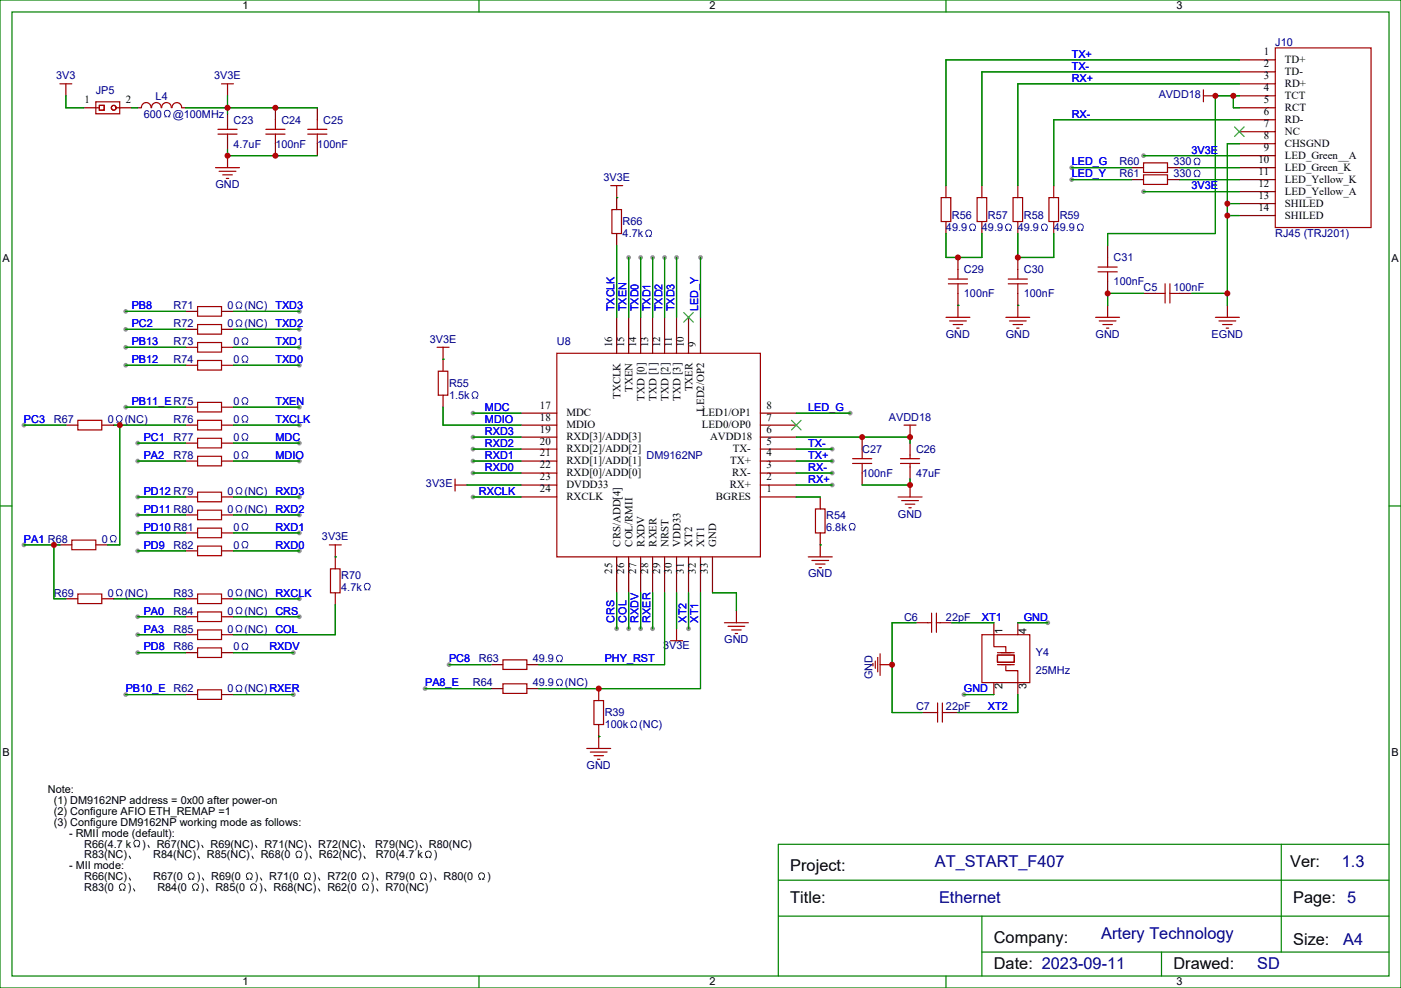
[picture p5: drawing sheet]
<svg xmlns="http://www.w3.org/2000/svg" width="413mm" height="291mm" viewBox="0 0 413 291" stroke-linecap="round" stroke-linejoin="round" font-family="sans-serif">
<g fill="#999">
<circle cx="202.8" cy="185.2" r=".71"/>
<circle cx="245.2" cy="135.8" r=".71"/>
<circle cx="245.2" cy="139.3" r=".71"/>
<circle cx="245.2" cy="142.9" r=".71"/>
<circle cx="245.2" cy="132.3" r=".71"/>
<circle cx="250.5" cy="121.7" r=".71"/>
<circle cx="139.3" cy="132.3" r=".71"/>
<circle cx="139.3" cy="128.8" r=".71"/>
<circle cx="139.3" cy="135.8" r=".71"/>
<circle cx="139.3" cy="139.3" r=".71"/>
<circle cx="185.2" cy="185.2" r=".71"/>
<circle cx="188.7" cy="185.2" r=".71"/>
<circle cx="192.3" cy="185.2" r=".71"/>
<circle cx="181.7" cy="185.2" r=".71"/>
<circle cx="139.3" cy="146.4" r=".71"/>
<circle cx="199.3" cy="75.8" r=".71"/>
<circle cx="195.8" cy="75.8" r=".71"/>
<circle cx="192.3" cy="75.8" r=".71"/>
<circle cx="188.7" cy="75.8" r=".71"/>
<circle cx="185.2" cy="75.8" r=".71"/>
<circle cx="206.4" cy="75.8" r=".71"/>
<circle cx="132.3" cy="195.8" r=".71"/>
<circle cx="284" cy="204.6" r=".71"/>
<circle cx="308.7" cy="183.4" r=".71"/>
<circle cx="37" cy="119.9" r=".71"/>
<circle cx="37" cy="107.6" r=".71"/>
<circle cx="37" cy="102.3" r=".71"/>
<circle cx="37" cy="91.7" r=".71"/>
<circle cx="37" cy="97" r=".71"/>
<circle cx="40.6" cy="130.5" r=".71"/>
<circle cx="40.6" cy="135.8" r=".71"/>
<circle cx="40.6" cy="146.4" r=".71"/>
<circle cx="40.6" cy="151.7" r=".71"/>
<circle cx="40.6" cy="157" r=".71"/>
<circle cx="40.6" cy="162.3" r=".71"/>
<circle cx="40.6" cy="181.7" r=".71"/>
<circle cx="40.6" cy="187" r=".71"/>
<circle cx="37" cy="204.6" r=".71"/>
<circle cx="40.6" cy="192.3" r=".71"/>
<circle cx="336.9" cy="45.9" r=".71"/>
<circle cx="336.9" cy="56.4" r=".71"/>
<circle cx="125.2" cy="202.8" r=".71"/>
<circle cx="88.2" cy="91.7" r=".71"/>
<circle cx="88.2" cy="97" r=".71"/>
<circle cx="88.2" cy="102.3" r=".71"/>
<circle cx="88.2" cy="107.6" r=".71"/>
<circle cx="88.2" cy="119.9" r=".71"/>
<circle cx="88.2" cy="125.2" r=".71"/>
<circle cx="88.2" cy="130.5" r=".71"/>
<circle cx="88.2" cy="135.8" r=".71"/>
<circle cx="88.2" cy="146.4" r=".71"/>
<circle cx="88.2" cy="151.7" r=".71"/>
<circle cx="88.2" cy="157" r=".71"/>
<circle cx="88.2" cy="162.3" r=".71"/>
<circle cx="7.1" cy="125.2" r=".71"/>
<circle cx="7.1" cy="160.5" r=".71"/>
<circle cx="88.2" cy="176.4" r=".71"/>
<circle cx="88.2" cy="181.7" r=".71"/>
<circle cx="86.4" cy="204.6" r=".71"/>
<circle cx="86.4" cy="192.3" r=".71"/>
<circle cx="139.3" cy="121.7" r=".71"/>
<circle cx="315.7" cy="52.9" r=".71"/>
<circle cx="315.7" cy="49.4" r=".71"/>
</g>
<path d="M287.9 58.2h2.8v7.1h-2.8zM164 104.1h60v59.9h-60zM217 179.9v3.5M238.1 164h7.1M239.2 165.1h4.9M240.2 166.2h2.9M241.3 167.2h.7M241.7 160.5v3.5M213.4 183.4h7.1M214.5 184.5h4.9M215.5 185.6h2.9M216.6 186.6h.7" fill="none" stroke="#a10000" stroke-width=".35"/>
<g fill="none" stroke="#870000" stroke-width=".35">
<path d="M289.3 54.7v3.5M289.3 65.3v3.5M181.7 93.5v10.6M185.2 93.5v10.6M188.7 93.5v10.6M192.3 93.5v10.6M195.8 93.5v10.6M199.3 93.5v10.6M202.8 93.5v10.6M206.4 93.5v10.6M153.5 128.8h10.5M153.5 135.8h10.5"/>
<path d="M153.5 125.2h10.5M153.5 132.3h10.5M153.5 139.3h10.5M153.5 121.7h10.5M224 128.8h10.6M224 135.8h10.6M224 125.2h10.6M224 132.3h10.6M224 139.3h10.6M224 121.7h10.6M153.5 146.4h10.5M153.5 142.9h10.5"/>
<path d="M224 146.4h10.6M224 142.9h10.6M181.7 164v10.6M185.2 164v10.6M188.7 164v10.6M192.3 164v10.6M195.8 164v10.6M199.3 164v10.6M202.8 164v10.6M206.4 164v10.6M209.9 164v10.6M217 179.9h.1"/>
<path d="M241.6 160.5h.1"/>
</g>
<path d="M201.4 92.1l2.9 2.8M204.3 92.1l-2.9 2.8M233.2 123.8l2.8 2.8M236 123.8l-2.8 2.8" fill="none" stroke="#3c3" stroke-width=".35"/>
<path d="M296.4 66.1a1.04 1.04 0 0 1 1.6 .2 1.04 1.04 0 0 1-.5 1.5h.5v.2h-.8v-.3a.81 .81 0 0 0 .6-1.2 .81 .81 0 0 0-1.4 0 .81 .81 0 0 0 .6 1.2v.3h-.7v-.2h.4a1.1 1.1 0 0 1-.3-1.7z" fill="#000080"/>
<path d="M277.3 58.2h2.8v7.1h-2.8z" fill="none" stroke="#a10000" stroke-width=".35"/>
<path d="M278.7 54.7v3.5M278.7 65.3v3.5" fill="none" stroke="#870000" stroke-width=".35"/>
<path d="M285.8 66.1a1.04 1.04 0 0 1 1.6 .2 1.04 1.04 0 0 1-.5 1.5h.5v.2h-.7v-.3a.81 .81 0 0 0 .5-1.2 .81 .81 0 0 0-1.3 0 .81 .81 0 0 0 .5 1.2v.3h-.7v-.2h.4a1.1 1.1 0 0 1-.3-1.7z" fill="#000080"/>
<path d="M298.4 58.2h2.9v7.1h-2.9z" fill="none" stroke="#a10000" stroke-width=".35"/>
<path d="M299.9 54.7v3.5M299.9 65.3v3.5" fill="none" stroke="#870000" stroke-width=".35"/>
<path d="M307 66.1a1.04 1.04 0 0 1 1.6 .2 1.04 1.04 0 0 1-.5 1.5h.5v.2h-.8v-.3a.81 .81 0 0 0 .6-1.2 .81 .81 0 0 0-1.4 0 .81 .81 0 0 0 .6 1.2v.3h-.8v-.2h.5a1.1 1.1 0 0 1-.3-1.7z" fill="#000080"/>
<path d="M309 58.2h2.9v7.1h-2.9z" fill="none" stroke="#a10000" stroke-width=".35"/>
<path d="M310.4 54.7v3.5M310.4 65.3v3.5" fill="none" stroke="#870000" stroke-width=".35"/>
<path d="M317.6 66.1a1.04 1.04 0 0 1 1.6 .2 1.04 1.04 0 0 1-.5 1.5h.4v.2h-.7v-.3a.81 .81 0 0 0 .6-1.2 .81 .81 0 0 0-1.4 0 .81 .81 0 0 0 .6 1.2v.3h-.8v-.2h.5a1.1 1.1 0 0 1-.3-1.7z" fill="#000080"/>
<g fill="none" stroke="#a10000" stroke-width=".35">
<path d="M282.2 79.4v2.8M299.9 79.4v2.8M323.5 78.7h5.6M326.3 75.8v2.9M278.7 93.5h7.1M279.4 83.6h5.6M279.4 82.2h5.6M279.8 94.5h4.9M280.8 95.6h2.8M281.9 96.7h.7M282.2 83.6v2.8M282.2 90v3.5"/>
<path d="M296.3 93.5h7.1M297 83.6h5.7M297 82.2h5.7M297.4 94.5h4.9M298.4 95.6h2.9M299.5 96.7h.7M299.9 83.6v2.8M299.9 90v3.5M322.8 93.5h7M323.5 80.1h5.6M323.8 94.5h5M324.9 95.6h2.8"/>
<path d="M326 96.7h.7M326.3 80.1v2.8M326.3 90v3.5M358.1 93.5h7M359.1 94.5h5M360.2 95.6h2.8M361.2 96.7h.7M361.6 90v3.5M265.3 136.5h5.6M265.3 135.1h5.6M266.3 125.2h3.6M268.1 125.2v3.6"/>
<path d="M268.1 134.1v1M268.1 136.5v1.1M240.2 149.9h2.9v7.1h-2.9zM264.6 146.4h7M265.6 147.5h5M266.7 148.5h2.8M267.8 149.6h.7M268.1 142.9v3.5"/>
</g>
<g fill="none" stroke="#870000" stroke-width=".35">
<path d="M282.2 75.8v3.6M299.9 75.8v3.6M326.3 72.3v3.5M282.2 90h.1M282.2 86.4v3.6M299.9 90h.1M299.9 86.4v3.6M326.3 90h.1M326.3 82.9v3.5M361.6 90h.1M268.1 128.8h.1M268.1 130.5v3.6"/>
<path d="M268.1 137.6v3.5M241.7 146.4v3.5M241.7 157v3.5M268.1 142.9h.1"/>
</g>
<path d="M250.4 154.3a1.04 1.04 0 0 1 1.5 .2 1.04 1.04 0 0 1-.4 1.5h.4v.2h-.7v-.3a.81 .81 0 0 0 .6-1.2 .81 .81 0 0 0-1.4 0 .81 .81 0 0 0 .5 1.2v.3h-.7v-.2h.5a1.1 1.1 0 0 1-.3-1.7z" fill="#000080"/>
<path d="M354.5 28.2h3.6M354.5 26.5v3.5M134.1 142.9h3.5M134.1 141.1v3.5M197.6 188.7h3.5M199.3 185.2v3.5M148.2 201.4h7v2.9h-7z" fill="none" stroke="#a10000" stroke-width=".35"/>
<path d="M358.1 28.2h.1M137.6 142.9h.1M199.3 185.2h.1M144.6 202.8h3.6M155.2 202.8h3.5" fill="none" stroke="#870000" stroke-width=".35"/>
<path d="M164.1 200.2a1.04 1.04 0 0 1 1.6 .2 1.04 1.04 0 0 1-.5 1.5h.5v.2h-.8l.1-.3a.81 .81 0 0 0 .5-1.3 .81 .81 0 0 0-1.4 0 .81 .81 0 0 0 .6 1.3v.3h-.7v-.2h.4a1.1 1.1 0 0 1-.3-1.7z" fill="#000080"/>
<g fill="none" stroke="#a10000" stroke-width=".35">
<path d="M64.2 39.5h5.6M64.2 38.1h5.6M65.3 24.7h3.5M67 24.7v3.5M67 37v1.1M67 39.5v1.1M78.3 39.5h5.7M78.3 38.1h5.7M81.1 35.3v2.8M81.1 39.5v2.8M90.7 39.5h5.6M90.7 38.1h5.6"/>
<path d="M93.5 35.3v2.8M93.5 39.5v2.8M63.5 49.4h7.1M64.6 50.4h4.9M65.6 51.5h2.8M66.7 52.6h.7M67 45.9v3.5M251.2 136.5h5.6M251.2 135.1h5.6M254 132.3v2.8M254 136.5v2.8M148.2 194.4h7v2.8h-7z"/>
</g>
<path d="M67 33.5v3.5M67 28.2h.1M81.1 31.8v3.5M93.5 31.8v3.5M67 45.9h.1M67 40.6v3.5M81.1 42.3v3.6M93.5 42.3v3.6M254 128.8v3.5M254 139.3v3.6M144.6 195.8h3.6M155.2 195.8h3.5" fill="none" stroke="#870000" stroke-width=".35"/>
<path d="M164.1 193.1a1.04 1.04 0 0 1 1.6 .2 1.04 1.04 0 0 1-.5 1.5h.5v.2h-.8l.1-.3a.81 .81 0 0 0 .5-1.2 .81 .81 0 0 0-1.4 0 .81 .81 0 0 0 .6 1.2v.3h-.7v-.2h.4a1.1 1.1 0 0 1-.3-1.7z" fill="#000080"/>
<path d="M129.1 109.4h2.8v7h-2.8z" fill="none" stroke="#a10000" stroke-width=".35"/>
<path d="M130.5 105.8v3.6M130.5 116.4v3.5" fill="none" stroke="#870000" stroke-width=".35"/>
<path d="M139.3 115.5a1.04 1.04 0 0 1 1.5 .2 1.04 1.04 0 0 1-.4 1.5h.4v.2h-.7v-.3a.81 .81 0 0 0 .5-1.2 .81 .81 0 0 0-1.3 0 .81 .81 0 0 0 .5 1.2v.3h-.7v-.2h.4a1.1 1.1 0 0 1-.2-1.7z" fill="#000080"/>
<path d="M375.7 14.1h28.2v52.9h-28.2zM180.3 61.7h2.8v7.1h-2.8zM128.8 102.3h3.5M130.5 102.3v3.5" fill="none" stroke="#a10000" stroke-width=".35"/>
<g fill="none" stroke="#870000" stroke-width=".35">
<path d="M365.1 17.6h10.6M365.1 21.2h10.6M365.1 24.7h10.6M365.1 28.2h10.6M365.1 31.8h10.6M365.1 35.3h10.6M365.1 38.8h10.6M181.7 58.2v3.5M365.1 42.3h10.6M365.1 45.9h10.6M365.1 49.4h10.6M365.1 52.9h10.6"/>
<path d="M365.1 56.4h10.6M365.1 60h10.6M181.7 68.8v3.5M365.1 63.5h10.6M130.5 105.8h.1"/>
</g>
<path d="M363.7 37.4l2.8 2.8M366.5 37.4l-2.8 2.8" fill="none" stroke="#3c3" stroke-width=".35"/>
<path d="M190.4 67.9a1.04 1.04 0 0 1 1.6 .2 1.04 1.04 0 0 1-.5 1.5h.5v.2h-.8v-.3a.81 .81 0 0 0 .6-1.3 .81 .81 0 0 0-1.4 0 .81 .81 0 0 0 .6 1.3v.3h-.8v-.2h.5a1.1 1.1 0 0 1-.3-1.7z" fill="#000080"/>
<path d="M179.9 54.7h3.5M181.7 54.7v3.5M97.4 167.6h2.8v7h-2.8z" fill="none" stroke="#a10000" stroke-width=".35"/>
<path d="M181.7 58.2h.1M98.8 164v3.6M98.8 174.6v3.6" fill="none" stroke="#870000" stroke-width=".35"/>
<path d="M107.5 171.9a1.04 1.04 0 0 1 1.6 .3 1.04 1.04 0 0 1-.5 1.5h.5v.2h-.8v-.4a.81 .81 0 0 0 .6-1.2 .81 .81 0 0 0-1.4 0 .81 .81 0 0 0 .6 1.2v.4h-.8v-.2h.5a1.1 1.1 0 0 1-.3-1.8z" fill="#000080"/>
<path d="M58.2 90.3h7.1v2.8h-7.1zM97 160.5h3.5M98.8 160.5v3.5" fill="none" stroke="#a10000" stroke-width=".35"/>
<path d="M54.7 91.7h3.5M65.3 91.7h3.5M98.8 164h.1" fill="none" stroke="#870000" stroke-width=".35"/>
<path d="M69.7 89a1.04 1.04 0 0 1 1.6 .3 1.04 1.04 0 0 1-.5 1.5h.5v.2h-.8v-.4a.81 .81 0 0 0 .6-1.2 .81 .81 0 0 0-1.4 0 .81 .81 0 0 0 .6 1.2v.4h-.8v-.2h.5a1.1 1.1 0 0 1-.3-1.8z" fill="#000080"/>
<path d="M58.2 95.6h7.1v2.8h-7.1z" fill="none" stroke="#a10000" stroke-width=".35"/>
<path d="M54.7 97h3.5M65.3 97h3.5" fill="none" stroke="#870000" stroke-width=".35"/>
<path d="M69.7 94.3a1.04 1.04 0 0 1 1.6 .3 1.04 1.04 0 0 1-.5 1.5h.5v.2h-.8v-.4a.81 .81 0 0 0 .6-1.2 .81 .81 0 0 0-1.4 0 .81 .81 0 0 0 .6 1.2v.4h-.8v-.2h.5a1.1 1.1 0 0 1-.3-1.8z" fill="#000080"/>
<path d="M58.2 100.9h7.1v2.8h-7.1z" fill="none" stroke="#a10000" stroke-width=".35"/>
<path d="M54.7 102.3h3.5M65.3 102.3h3.5" fill="none" stroke="#870000" stroke-width=".35"/>
<path d="M71.5 99.6a1.04 1.04 0 0 1 1.5 .3 1.04 1.04 0 0 1-.4 1.5h.4v.2h-.7v-.4a.81 .81 0 0 0 .5-1.2 .81 .81 0 0 0-1.3 0 .81 .81 0 0 0 .5 1.2v.4h-.7v-.2h.5a1.1 1.1 0 0 1-.3-1.8z" fill="#000080"/>
<path d="M58.2 106.2h7.1v2.8h-7.1z" fill="none" stroke="#a10000" stroke-width=".35"/>
<path d="M54.7 107.6h3.5M65.3 107.6h3.5" fill="none" stroke="#870000" stroke-width=".35"/>
<path d="M71.5 104.9a1.04 1.04 0 0 1 1.5 .2 1.04 1.04 0 0 1-.4 1.6h.4v.1h-.7v-.3a.81 .81 0 0 0 .5-1.2 .81 .81 0 0 0-1.3 0 .81 .81 0 0 0 .5 1.2v.3h-.7v-.1h.5a1.1 1.1 0 0 1-.3-1.8z" fill="#000080"/>
<path d="M58.2 123.8h7.1v2.8h-7.1z" fill="none" stroke="#a10000" stroke-width=".35"/>
<path d="M54.7 125.2h3.5M65.3 125.2h3.5" fill="none" stroke="#870000" stroke-width=".35"/>
<path d="M71.5 122.6a1.04 1.04 0 0 1 1.5 .2 1.04 1.04 0 0 1-.4 1.5h.4v.2h-.7v-.3a.81 .81 0 0 0 .5-1.3 .81 .81 0 0 0-1.3 0 .81 .81 0 0 0 .5 1.3v.3h-.7v-.2h.5a1.1 1.1 0 0 1-.3-1.7z" fill="#000080"/>
<path d="M58.2 118.5h7.1v2.9h-7.1z" fill="none" stroke="#a10000" stroke-width=".35"/>
<path d="M54.7 119.9h3.5M65.3 119.9h3.5" fill="none" stroke="#870000" stroke-width=".35"/>
<path d="M71.5 117.3a1.04 1.04 0 0 1 1.5 .2 1.04 1.04 0 0 1-.4 1.5h.4v.2h-.7v-.3a.81 .81 0 0 0 .5-1.3 .81 .81 0 0 0-1.3 0 .81 .81 0 0 0 .5 1.3v.3h-.7v-.2h.5a1.1 1.1 0 0 1-.3-1.7z" fill="#000080"/>
<path d="M58.2 129.1h7.1v2.8h-7.1z" fill="none" stroke="#a10000" stroke-width=".35"/>
<path d="M54.7 130.5h3.5M65.3 130.5h3.5" fill="none" stroke="#870000" stroke-width=".35"/>
<path d="M71.5 127.8a1.04 1.04 0 0 1 1.5 .3 1.04 1.04 0 0 1-.4 1.5h.4v.2h-.7v-.4a.81 .81 0 0 0 .5-1.2 .81 .81 0 0 0-1.3 0 .81 .81 0 0 0 .5 1.2v.4h-.7v-.2h.5a1.1 1.1 0 0 1-.3-1.8z" fill="#000080"/>
<path d="M58.2 134.4h7.1v2.8h-7.1z" fill="none" stroke="#a10000" stroke-width=".35"/>
<path d="M54.7 135.8h3.5M65.3 135.8h3.5" fill="none" stroke="#870000" stroke-width=".35"/>
<path d="M71.5 133.1a1.04 1.04 0 0 1 1.5 .3 1.04 1.04 0 0 1-.4 1.5h.4v.2h-.7v-.4a.81 .81 0 0 0 .5-1.2 .81 .81 0 0 0-1.3 0 .81 .81 0 0 0 .5 1.2v.4h-.7v-.2h.5a1.1 1.1 0 0 1-.3-1.8z" fill="#000080"/>
<path d="M58.2 145h7.1v2.8h-7.1z" fill="none" stroke="#a10000" stroke-width=".35"/>
<path d="M54.7 146.4h3.5M65.3 146.4h3.5" fill="none" stroke="#870000" stroke-width=".35"/>
<path d="M69.7 143.7a1.04 1.04 0 0 1 1.6 .2 1.04 1.04 0 0 1-.5 1.6h.5v.1h-.8v-.3a.81 .81 0 0 0 .6-1.2 .81 .81 0 0 0-1.4 0 .81 .81 0 0 0 .6 1.2v.3h-.8v-.1h.5a1.1 1.1 0 0 1-.3-1.8z" fill="#000080"/>
<path d="M58.2 150.3h7.1v2.8h-7.1z" fill="none" stroke="#a10000" stroke-width=".35"/>
<path d="M54.7 151.7h3.5M65.3 151.7h3.5" fill="none" stroke="#870000" stroke-width=".35"/>
<path d="M69.7 149a1.04 1.04 0 0 1 1.6 .2 1.04 1.04 0 0 1-.5 1.6h.5v.1h-.8v-.3a.81 .81 0 0 0 .6-1.2 .81 .81 0 0 0-1.4 0 .81 .81 0 0 0 .6 1.2v.3h-.8v-.1h.5a1.1 1.1 0 0 1-.3-1.8z" fill="#000080"/>
<path d="M58.2 155.6h7.1v2.8h-7.1z" fill="none" stroke="#a10000" stroke-width=".35"/>
<path d="M54.7 157h3.5M65.3 157h3.5" fill="none" stroke="#870000" stroke-width=".35"/>
<path d="M71.5 154.3a1.04 1.04 0 0 1 1.5 .2 1.04 1.04 0 0 1-.4 1.5h.4v.2h-.7v-.3a.81 .81 0 0 0 .5-1.2 .81 .81 0 0 0-1.3 0 .81 .81 0 0 0 .5 1.2v.3h-.7v-.2h.5a1.1 1.1 0 0 1-.3-1.7z" fill="#000080"/>
<path d="M58.2 160.9h7.1v2.8h-7.1z" fill="none" stroke="#a10000" stroke-width=".35"/>
<path d="M54.7 162.3h3.5M65.3 162.3h3.5" fill="none" stroke="#870000" stroke-width=".35"/>
<path d="M71.5 159.6a1.04 1.04 0 0 1 1.5 .2 1.04 1.04 0 0 1-.4 1.5h.4v.2h-.7v-.3a.81 .81 0 0 0 .5-1.2 .81 .81 0 0 0-1.3 0 .81 .81 0 0 0 .5 1.2v.3h-.7v-.2h.5a1.1 1.1 0 0 1-.3-1.7z" fill="#000080"/>
<path d="M58.2 190.9h7.1v2.8h-7.1z" fill="none" stroke="#a10000" stroke-width=".35"/>
<path d="M54.7 192.3h3.5M65.3 192.3h3.5" fill="none" stroke="#870000" stroke-width=".35"/>
<path d="M71.5 189.6a1.04 1.04 0 0 1 1.5 .2 1.04 1.04 0 0 1-.4 1.5h.4v.2h-.7v-.3a.81 .81 0 0 0 .5-1.3 .81 .81 0 0 0-1.3 0 .81 .81 0 0 0 .5 1.3v.3h-.7v-.2h.5a1.1 1.1 0 0 1-.3-1.7z" fill="#000080"/>
<path d="M21.2 159.1h7v2.8h-7z" fill="none" stroke="#a10000" stroke-width=".35"/>
<path d="M17.6 160.5h3.6M28.2 160.5h3.5" fill="none" stroke="#870000" stroke-width=".35"/>
<path d="M32.7 157.8a1.04 1.04 0 0 1 1.5 .3 1.04 1.04 0 0 1-.4 1.5h.4v.2h-.7v-.4a.81 .81 0 0 0 .5-1.2 .81 .81 0 0 0-1.3 0 .81 .81 0 0 0 .5 1.2v.4h-.7v-.2h.5a1.1 1.1 0 0 1-.3-1.8z" fill="#000080"/>
<path d="M17.6 24.7h3.6M19.4 24.7v3.5M175 206.4h2.8v7h-2.8zM176.4 217v3.5M172.9 220.5h7M173.9 221.5h5M175 222.6h2.8M176 223.7h.7" fill="none" stroke="#a10000" stroke-width=".35"/>
<path d="M19.4 28.2h.1M176.4 217h.1M176.4 202.8v3.6M176.4 213.4v3.6" fill="none" stroke="#870000" stroke-width=".35"/>
<path d="M186 212.5a1.04 1.04 0 0 1 1.6 .2 1.04 1.04 0 0 1-.5 1.6h.5v.1h-.8v-.3a.81 .81 0 0 0 .6-1.2 .81 .81 0 0 0-1.4 0 .81 .81 0 0 0 .6 1.2v.3h-.8v-.1h.5a1.1 1.1 0 0 1-.3-1.8z" fill="#000080"/>
<g fill="#000">
<path d="M37.9 252.1l.2-.1 .5 .9-.3 .1zM37.9 258.6l.2-.1 .5 .8-.3 .1zM39.6 247.6a1.04 1.04 0 0 1 1.6 .3 1.04 1.04 0 0 1-.5 1.5h.5v.2h-.8v-.4a.81 .81 0 0 0 .6-1.2 .81 .81 0 0 0-1.4 0 .81 .81 0 0 0 .6 1.2v.4h-.7v-.2h.4a1.1 1.1 0 0 1-.3-1.8zM43.5 248.9l.2-.1 .5 .9-.3 .1zM55.7 257.3a1.04 1.04 0 0 1 1.5 .2 1.04 1.04 0 0 1-.4 1.5h.4v.2h-.7v-.4a.81 .81 0 0 0 .5-1.2 .81 .81 0 0 0-1.3 0 .81 .81 0 0 0 .5 1.2v.4h-.7v-.2h.4a1.1 1.1 0 0 1-.2-1.7zM58.2 252.1l.2-.1 .5 .9-.3 .1zM59.3 248.9l.2-.1 .5 .9-.3 .1zM59.5 258.6l.2-.1 .5 .8-.3 .1zM72.8 257.3a1.04 1.04 0 0 1 1.5 .2 1.04 1.04 0 0 1-.4 1.5h.4v.2h-.7v-.4a.81 .81 0 0 0 .5-1.2 .81 .81 0 0 0-1.3 0 .81 .81 0 0 0 .5 1.2v.4h-.7v-.2h.4a1.1 1.1 0 0 1-.2-1.7zM74.1 252.1l.2-.1 .5 .9-.3 .1zM75.2 248.9l.2-.1 .5 .9-.3 .1zM76.6 258.6l.2-.1 .5 .8-.3 .1z"/>
<path d="M87.4 250.8a1.04 1.04 0 0 1 1.5 .3 1.04 1.04 0 0 1-.4 1.5h.4v.2h-.7v-.4a.81 .81 0 0 0 .5-1.2 .81 .81 0 0 0-1.3 0 .81 .81 0 0 0 .5 1.2v.4h-.7v-.2h.4a1.1 1.1 0 0 1-.2-1.8zM89.9 257.3a1.04 1.04 0 0 1 1.5 .2 1.04 1.04 0 0 1-.4 1.5h.4v.2h-.7v-.4a.81 .81 0 0 0 .5-1.2 .81 .81 0 0 0-1.3 0 .81 .81 0 0 0 .5 1.2v.4h-.7v-.2h.5a1.1 1.1 0 0 1-.3-1.7zM91 248.9l.2-.1 .5 .9-.3 .1zM91.2 252.1l.2-.1 .5 .9-.3 .1zM93.7 258.6l.2-.1 .5 .8-.3 .1zM106.9 248.9l.2-.1 .5 .9-.3 .1zM107.1 252.1l.2-.1 .5 .9-.3 .1zM107 257.3a1.04 1.04 0 0 1 1.5 .2 1.04 1.04 0 0 1-.4 1.5h.4v.2h-.7v-.4a.81 .81 0 0 0 .5-1.2 .81 .81 0 0 0-1.3 0 .81 .81 0 0 0 .5 1.2v.4h-.7v-.2h.5a1.1 1.1 0 0 1-.3-1.7zM110.8 258.6l.2-.1 .5 .8-.3 .1zM123.6 248.9l.2-.1 .5 .9-.3 .1zM124.1 257.3a1.04 1.04 0 0 1 1.5 .2 1.04 1.04 0 0 1-.4 1.5h.4v.2h-.7v-.4a.81 .81 0 0 0 .5-1.2 .81 .81 0 0 0-1.3 0 .81 .81 0 0 0 .5 1.2v.4h-.7v-.2h.5a1.1 1.1 0 0 1-.3-1.7zM125.5 250.8a1.04 1.04 0 0 1 1.6 .3 1.04 1.04 0 0 1-.5 1.5h.4v.2h-.7v-.4a.81 .81 0 0 0 .6-1.2 .81 .81 0 0 0-1.4 0 .81 .81 0 0 0 .6 1.2v.4h-.8v-.2h.5a1.1 1.1 0 0 1-.3-1.8z"/>
<path d="M127.9 258.6l.2-.1 .5 .8-.3 .1zM141.2 257.3a1.04 1.04 0 0 1 1.6 .2 1.04 1.04 0 0 1-.5 1.5h.4v.2h-.7v-.4a.81 .81 0 0 0 .6-1.2 .81 .81 0 0 0-1.4 0 .81 .81 0 0 0 .5 1.2v.4h-.7v-.2h.5a1.1 1.1 0 0 1-.3-1.7zM35.3 260.5a1.04 1.04 0 0 1 1.6 .2 1.04 1.04 0 0 1-.5 1.5h.5v.2h-.7v-.3a.81 .81 0 0 0 .5-1.3 .81 .81 0 0 0-1.3 0 .81 .81 0 0 0 .5 1.3v.3h-.7v-.2h.4a1.1 1.1 0 0 1-.3-1.7zM39.2 261.8l.2-.1 .5 .8-.3 .1zM56.9 260.5a1.04 1.04 0 0 1 1.6 .2 1.04 1.04 0 0 1-.5 1.5h.5v.2h-.8v-.3a.81 .81 0 0 0 .6-1.3 .81 .81 0 0 0-1.4 0 .81 .81 0 0 0 .6 1.3v.3h-.8v-.2h.5a1.1 1.1 0 0 1-.3-1.7zM60.7 261.8l.2-.1 .5 .8-.3 .1zM74 260.5a1.04 1.04 0 0 1 1.6 .2 1.04 1.04 0 0 1-.5 1.5h.5v.2h-.8v-.3a.81 .81 0 0 0 .6-1.3 .81 .81 0 0 0-1.4 0 .81 .81 0 0 0 .6 1.3v.3h-.8v-.2h.5a1.1 1.1 0 0 1-.3-1.7zM77.8 261.8l.2-.1 .5 .8-.3 .1zM93.7 261.8l.2-.1 .5 .8-.3 .1zM107 260.5a1.04 1.04 0 0 1 1.5 .2 1.04 1.04 0 0 1-.4 1.5h.4v.2h-.7v-.3a.81 .81 0 0 0 .5-1.3 .81 .81 0 0 0-1.3 0 .81 .81 0 0 0 .5 1.3v.3h-.7v-.2h.5a1.1 1.1 0 0 1-.3-1.7zM110.8 261.8l.2-.1 .5 .8-.3 .1z"/>
</g>
<path d="M363.4 28.2v3.6h1.7M365.1 28.2h-7v40.6h-31.8v3.5" fill="none" stroke="#008700" stroke-width=".35"/>
<g fill="#008700">
<circle cx="241.7" cy="160.5" r=".18"/>
<circle cx="282.2" cy="90" r=".18"/>
<circle cx="299.9" cy="90" r=".18"/>
<circle cx="130.5" cy="105.8" r=".18"/>
<circle cx="181.7" cy="58.2" r=".18"/>
<circle cx="98.8" cy="164" r=".18"/>
</g>
<g fill="none" stroke="#008700" stroke-width=".35">
<path d="M365.1 17.6h-86.4v37.1M365.1 35.3h-54.7v19.4M365.1 24.7h-65.2v30M365.1 21.2h-75.8v33.5M347.5 52.9h17.6M347.5 49.4h17.6M181.7 72.3v21.2M185.2 75.8v17.7M188.7 75.8v17.7M192.3 75.8v17.7M195.8 75.8v17.7M199.3 75.8v17.7"/>
<path d="M206.4 75.8v17.7M139.3 135.8h14.2M139.3 139.3h14.2M139.3 132.3h14.2M139.3 128.8h14.2M234.6 135.8h10.6M234.6 139.3h10.6M234.6 132.3h10.6M234.6 121.7h15.9M137.6 142.9h15.9M139.3 146.4h14.2M234.6 142.9h10.6"/>
<path d="M234.6 146.4h7.1M181.7 174.6v10.6M185.2 174.6v10.6M188.7 174.6v10.6M192.3 174.6v10.6M199.3 174.6v10.6M202.8 174.6v10.6M132.3 195.8h12.3M280.5 183.4h12.3"/>
</g>
<g fill="none" stroke="#008000" stroke-width=".35">
<path d="M0 0h412.7v291h-412.7zM3.5 3.5h405.7v284h-405.7zM141.1 0v3.5M278.7 0v3.5M0 149h3.5M409.2 149h3.5M377.5 248.7v31.8M409.2 259.3h-179.9v10.6M409.2 248.7h-179.9v10.6M289.3 269.9v17.6M409.2 269.9h-179.9v17.6M141.1 287.5v3.5"/>
<path d="M278.7 287.5v3.5M289.3 280.5h119.9M342.2 280.5v7"/>
</g>
<g fill="none" stroke="#a10000" stroke-width=".35">
<path d="M257.2 195.4v.7M257.9 194.7v2.1M258.6 193.7v4.2M259.3 195.8h3.5M259.3 192.6v6.4M273.4 183.4h1.1M274.5 180.6v5.7M275.9 180.6v5.7M275.9 183.4h1M289.3 187h14.1v14.1h-14.1zM292.8 187v3.5h3.5v1.4M293.9 193h4.9v2.1h-4.9z"/>
<path d="M293.9 192.3h4.9M293.9 195.8h4.9M296.3 196.1v1.5h3.6v3.5M275.2 209.9h1M276.2 207.1v5.6M277.6 207.1v5.6M277.6 209.9h1.1"/>
</g>
<path d="M269.9 183.4h3.5M276.9 183.4h3.6M292.8 183.4v3.6M299.9 183.4v3.6M271.6 209.9h3.6M278.7 209.9h3.5M292.8 201.1v3.5M299.9 201.1v3.5" fill="none" stroke="#870000" stroke-width=".35"/>
<circle cx="262.8" cy="195.8" r=".18" fill="#870000"/>
<g fill="none" stroke="#008700" stroke-width=".35">
<path d="M37 91.7h17.7M37 97h17.7M37 119.9h17.7M37 107.6h17.7M37 102.3h17.7M40.6 130.5h14.1M40.6 135.8h14.1M40.6 146.4h14.1M40.6 151.7h14.1M40.6 157h14.1M40.6 162.3h14.1M269.9 183.4h-7.1v26.5h8.8"/>
<path d="M299.9 183.4h8.8M284 204.6h8.8M299.9 204.6v5.3h-17.7"/>
</g>
<path d="M58.2 185.6h7.1v2.8h-7.1z" fill="none" stroke="#a10000" stroke-width=".35"/>
<path d="M54.7 187h3.5M65.3 187h3.5" fill="none" stroke="#870000" stroke-width=".35"/>
<path d="M69.7 184.3a1.04 1.04 0 0 1 1.6 .2 1.04 1.04 0 0 1-.5 1.5h.5v.2h-.8v-.3a.81 .81 0 0 0 .6-1.2 .81 .81 0 0 0-1.4 0 .81 .81 0 0 0 .6 1.2v.3h-.8v-.2h.5a1.1 1.1 0 0 1-.3-1.7z" fill="#000080"/>
<path d="M58.2 180.3h7.1v2.8h-7.1z" fill="none" stroke="#a10000" stroke-width=".35"/>
<path d="M54.7 181.7h3.5M65.3 181.7h3.5" fill="none" stroke="#870000" stroke-width=".35"/>
<path d="M69.7 179a1.04 1.04 0 0 1 1.6 .2 1.04 1.04 0 0 1-.5 1.5h.5v.2h-.8v-.3a.81 .81 0 0 0 .6-1.2 .81 .81 0 0 0-1.4 0 .81 .81 0 0 0 .6 1.2v.3h-.8v-.2h.5a1.1 1.1 0 0 1-.3-1.7z" fill="#000080"/>
<path d="M58.2 175h7.1v2.8h-7.1z" fill="none" stroke="#a10000" stroke-width=".35"/>
<path d="M54.7 176.4h3.5M65.3 176.4h3.5" fill="none" stroke="#870000" stroke-width=".35"/>
<path d="M69.7 173.7a1.04 1.04 0 0 1 1.6 .2 1.04 1.04 0 0 1-.5 1.5h.5v.2h-.8v-.3a.81 .81 0 0 0 .6-1.2 .81 .81 0 0 0-1.4 0 .81 .81 0 0 0 .6 1.2v.3h-.8v-.2h.5a1.1 1.1 0 0 1-.3-1.7z" fill="#000080"/>
<path d="M33.5 176.4h21.2M98.8 178.2v8.8h-30M40.6 181.7h14.1M40.6 187h14.1" fill="none" stroke="#008700" stroke-width=".35"/>
<path d="M58.2 203.2h7.1v2.8h-7.1z" fill="none" stroke="#a10000" stroke-width=".35"/>
<path d="M54.7 204.6h3.5M65.3 204.6h3.5" fill="none" stroke="#870000" stroke-width=".35"/>
<path d="M69.7 201.9a1.04 1.04 0 0 1 1.6 .3 1.04 1.04 0 0 1-.5 1.5h.5v.2h-.8v-.4a.81 .81 0 0 0 .6-1.2 .81 .81 0 0 0-1.4 0 .81 .81 0 0 0 .6 1.2v.4h-.8v-.2h.5a1.1 1.1 0 0 1-.3-1.8z" fill="#000080"/>
<g fill="none" stroke="#008700" stroke-width=".35">
<path d="M336.9 45.9h28.2M336.9 56.4h28.2M361.6 60h3.5M365.1 42.3h-3.5v47.7M278.7 68.8v7h10.6v-7M299.9 68.8v7h10.5v-7M361.6 63.5h3.5M336.9 86.4h-10.6v3.6M351 86.4h10.6M268.1 141.1v1.8h-14.1M40.6 192.3h14.1M37 204.6h17.7"/>
<path d="M125.2 202.8h19.4"/>
</g>
<path d="M41.7 31.7a1.41 1.41 0 0 1 1.4-1.5 1.41 1.41 0 0 1 1.4 1.5M44.7 31.7a1.41 1.41 0 0 1 1.4-1.5 1.41 1.41 0 0 1 1.4 1.5M47.7 31.7a1.41 1.41 0 0 1 1.4-1.5 1.41 1.41 0 0 1 1.4 1.5M50.7 31.7a1.41 1.41 0 0 1 1.4-1.5 1.41 1.41 0 0 1 1.4 1.5M340.4 86.4h2.9M343.3 83.6v5.7M344.7 83.6v5.7M344.7 86.4h2.8" fill="none" stroke="#a10000" stroke-width=".35"/>
<path d="M40.6 31.8h1M53.6 31.8h1.1M336.9 86.4h3.5M347.5 86.4h3.5" fill="none" stroke="#870000" stroke-width=".35"/>
<path d="M48.6 32.6a1.04 1.04 0 0 1 1.6 .2 1.04 1.04 0 0 1-.5 1.5h.4v.2h-.7v-.3a.81 .81 0 0 0 .6-1.2 .81 .81 0 0 0-1.4 0 .81 .81 0 0 0 .5 1.2v.3h-.7v-.2h.5a1.1 1.1 0 0 1-.3-1.7z" fill="#000080"/>
<g fill="none" stroke="#008700" stroke-width=".35">
<path d="M54.7 31.8h38.8M67 28.2v5.3M67 44.1v1.8h26.5M68.8 91.7h19.4M68.8 97h19.4M68.8 102.3h19.4M68.8 107.6h19.4M68.8 119.9h19.4M33.5 125.2h21.2M35.3 125.2v35.3h-3.6M68.8 125.2h19.4M68.8 130.5h19.4"/>
<path d="M68.8 135.8h19.4M68.8 146.4h19.4M68.8 151.7h19.4M68.8 157h19.4M68.8 162.3h19.4"/>
</g>
<path d="M22.9 123.8h7.1v2.8h-7.1z" fill="none" stroke="#a10000" stroke-width=".35"/>
<path d="M19.4 125.2h3.5M30 125.2h3.5" fill="none" stroke="#870000" stroke-width=".35"/>
<path d="M34.4 122.6a1.04 1.04 0 0 1 1.6 .2 1.04 1.04 0 0 1-.5 1.5h.5v.2h-.8l.1-.3a.81 .81 0 0 0 .5-1.3 .81 .81 0 0 0-1.3 0 .81 .81 0 0 0 .5 1.3v.3h-.7v-.2h.4a1.1 1.1 0 0 1-.3-1.7z" fill="#000080"/>
<path d="M7.1 125.2h12.3" fill="none" stroke="#008700" stroke-width=".35"/>
<path d="M22.9 175h7.1v2.8h-7.1z" fill="none" stroke="#a10000" stroke-width=".35"/>
<path d="M19.4 176.4h3.5M30 176.4h3.5" fill="none" stroke="#870000" stroke-width=".35"/>
<path d="M34.4 173.7a1.04 1.04 0 0 1 1.6 .2 1.04 1.04 0 0 1-.5 1.5h.5v.2h-.8l.1-.3a.81 .81 0 0 0 .5-1.2 .81 .81 0 0 0-1.3 0 .81 .81 0 0 0 .5 1.2v.3h-.7v-.2h.4a1.1 1.1 0 0 1-.3-1.7z" fill="#000080"/>
<path d="M234.6 128.8h33.5v1.7M7.1 160.5h10.5M15.9 160.5v15.9h3.5M68.8 176.4h19.4M195.8 174.6v21.2h-37M209.9 174.6h7.1v5.3M68.8 181.7h19.4M68.8 192.3h17.6M68.8 204.6h17.6" fill="none" stroke="#008700" stroke-width=".35"/>
<circle cx="176.4" cy="217" r=".18" fill="#008700"/>
<path d="M19.4 28.2v3.6h5.3M38.8 31.8h1.8M130.5 119.9v5.3h23M139.3 121.7h14.2M206.4 174.6v28.2h-47.7" fill="none" stroke="#008700" stroke-width=".35"/>
<g fill="none" stroke="#a10000" stroke-width=".35">
<path d="M28.2 31.8h1.1M28.2 30h7.1v3.5h-7.1zM29.3 31h1.4v1.5h-1.4zM34.2 31.8h1.1M336.9 48h7.1v2.8h-7.1z"/>
<circle cx="33.5" cy="31.7" r=".71"/>
</g>
<path d="M24.7 31.8h3.5M35.3 31.8h3.5M333.4 49.4h3.5M344 49.4h3.5" fill="none" stroke="#870000" stroke-width=".35"/>
<path d="M352 46.7a1.04 1.04 0 0 1 1.5 .2 1.04 1.04 0 0 1-.4 1.5h.4v.2h-.7v-.3a.81 .81 0 0 0 .5-1.2 .81 .81 0 0 0-1.3 0 .81 .81 0 0 0 .5 1.2v.3h-.7v-.2h.5a1.1 1.1 0 0 1-.3-1.7z" fill="#000080"/>
<path d="M336.9 51.5h7.1v2.8h-7.1z" fill="none" stroke="#a10000" stroke-width=".35"/>
<path d="M333.4 52.9h3.5M344 52.9h3.5" fill="none" stroke="#870000" stroke-width=".35"/>
<path d="M352 50.2a1.04 1.04 0 0 1 1.5 .3 1.04 1.04 0 0 1-.4 1.5h.4v.2h-.7v-.4a.81 .81 0 0 0 .5-1.2 .81 .81 0 0 0-1.3 0 .81 .81 0 0 0 .5 1.2v.4h-.7v-.2h.5a1.1 1.1 0 0 1-.3-1.8z" fill="#000080"/>
<path d="M315.7 52.9h17.7M315.7 49.4h17.7" fill="none" stroke="#008700" stroke-width=".35"/>
<g fill="#c00">
<circle cx="363.4" cy="28.2" r=".88"/>
<circle cx="358.1" cy="28.2" r=".88"/>
<circle cx="262.8" cy="195.8" r=".88"/>
<circle cx="268.1" cy="142.9" r=".88"/>
<circle cx="299.9" cy="75.8" r=".88"/>
<circle cx="282.2" cy="75.8" r=".88"/>
<circle cx="361.6" cy="63.5" r=".88"/>
<circle cx="361.6" cy="86.4" r=".88"/>
<circle cx="361.6" cy="60" r=".88"/>
<circle cx="326.3" cy="86.4" r=".88"/>
<circle cx="67" cy="31.7" r=".88"/>
<circle cx="81.1" cy="31.7" r=".88"/>
<circle cx="67" cy="45.9" r=".88"/>
<circle cx="81.1" cy="45.9" r=".88"/>
<circle cx="35.3" cy="125.2" r=".88"/>
<circle cx="15.9" cy="160.5" r=".88"/>
<circle cx="254" cy="128.8" r=".88"/>
<circle cx="268.1" cy="128.8" r=".88"/>
<circle cx="176.4" cy="202.8" r=".88"/>
</g>
<g font-size="4.8">
<text x="232.8" y="256.6">Project:</text>
<text x="380.1" y="255.4">Ver:</text>
<text x="232.8" y="266">Title:</text>
<text x="381" y="266">Page: 5</text>
<text x="292.8" y="277.7">Company:</text>
<text x="381" y="278.4">Size:</text>
<text x="292.8" y="285.4">Date: 2023-09-11</text>
<text x="345.7" y="285.4">Drawed:</text>
</g>
<g font-size="4.8" fill="#000080">
<text x="275.5" y="255.4">AT_START_F407</text>
<text x="395.3" y="255.4">1.3</text>
<text x="276.7" y="266">Ethernet</text>
<text x="324.4" y="276.6">Artery Technology</text>
<text x="395.7" y="278.4">A4</text>
<text x="370.4" y="285.4">SD</text>
</g>
<g font-size="3.2">
<text x="71.4" y="2.7">1</text>
<text x="209" y="2.7">2</text>
<text x="346.6" y="2.7">3</text>
<text x="372.3" y="16.3">1</text>
<text x="372.3" y="19.8">2</text>
<text x="372.3" y="23.3">3</text>
<text x="378.5" y="18.6">TD+</text>
<text x="378.5" y="22.1">TD-</text>
<text x="372.3" y="26.9">4</text>
<text x="378.5" y="25.7">RD+</text>
<text x="378.5" y="29.2">TCT</text>
<text x="24.9" y="30.4">1</text>
<text x="37" y="30.4">2</text>
<text x="372.3" y="30.4">5</text>
<text x="372.3" y="33.9">6</text>
<text x="378.5" y="32.7">RCT</text>
<text x="372.3" y="37.5">7</text>
<text x="372.3" y="41">8</text>
<text x="378.5" y="36.2">RD-</text>
<text x="378.5" y="39.8">NC</text>
<text x="372.3" y="44.5">9</text>
<text x="378.5" y="43.3">CHSGND</text>
<text x="378.5" y="46.8">LED_Green__A</text>
<text x="370.7" y="48">10</text>
<text x="370.7" y="51.6">11</text>
<text x="378.5" y="50.4">LED_Green_K</text>
<text x="378.5" y="53.9">LED_Yellow_K</text>
<text x="370.7" y="55.1">12</text>
<text x="370.7" y="58.6">13</text>
<text x="378.5" y="57.4">LED_Yellow_A</text>
<text x="370.7" y="62.2">14</text>
<text x="378.5" y="60.9">SHILED</text>
<text x="378.5" y="64.5">SHILED</text>
<text x=".7" y="77.3">A</text>
<text x="409.9" y="77.3">A</text>
<text x="180.3" y="102.3" transform="rotate(-90 180.3 102.3)">16</text>
<text x="183.9" y="102.3" transform="rotate(-90 183.9 102.3)">15</text>
<text x="187.4" y="102.3" transform="rotate(-90 187.4 102.3)">14</text>
<text x="190.9" y="102.3" transform="rotate(-90 190.9 102.3)">13</text>
<text x="194.4" y="102.3" transform="rotate(-90 194.4 102.3)">12</text>
<text x="198" y="102.3" transform="rotate(-90 198 102.3)">11</text>
<text x="201.5" y="102.3" transform="rotate(-90 201.5 102.3)">10</text>
<text x="205" y="102.3" transform="rotate(-90 205 102.3)">9</text>
<text x="182.8" y="117.5" transform="rotate(-90 182.8 117.5)">TXCLK</text>
<text x="186.3" y="115.4" transform="rotate(-90 186.3 115.4)">TXEN</text>
<text x="189.9" y="118" transform="rotate(-90 189.9 118)">TXD [0]</text>
<text x="193.4" y="118" transform="rotate(-90 193.4 118)">TXD [1]</text>
<text x="196.9" y="118" transform="rotate(-90 196.9 118)">TXD [2]</text>
<text x="200.4" y="118" transform="rotate(-90 200.4 118)">TXD [3]</text>
<text x="204" y="115.2" transform="rotate(-90 204 115.2)">TXER</text>
<text x="159.1" y="120.4">17</text>
<text x="159.1" y="123.9">18</text>
<text x="166.9" y="122.7">MDC</text>
<text x="206.8" y="122.7">LED1/OP1</text>
<text x="207.5" y="121.3" transform="rotate(-90 207.5 121.3)">LED2/OP2</text>
<text x="225.8" y="123.9">7</text>
<text x="225.8" y="120.4">8</text>
<text x="159.1" y="130.9">20</text>
<text x="159.1" y="127.4">19</text>
<text x="166.9" y="129.7">RXD[3]/ADD[3]</text>
<text x="166.9" y="126.2">MDIO</text>
<text x="206.8" y="126.2">LED0/OP0</text>
<text x="209.2" y="129.7">AVDD18</text>
<text x="225.8" y="127.4">6</text>
<text x="225.8" y="130.9">5</text>
<text x="159.1" y="134.5">21</text>
<text x="166.9" y="136.8">RXD[1]/ADD[1]</text>
<text x="166.9" y="133.3">RXD[2]/ADD[2]</text>
<text x="215.1" y="136.8">TX+</text>
<text x="215.9" y="133.3">TX-</text>
<text x="225.8" y="134.5">4</text>
<text x="159.1" y="141.5">23</text>
<text x="159.1" y="138">22</text>
<text x="166.9" y="143.8">DVDD33</text>
<text x="166.9" y="140.3">RXD[0]/ADD[0]</text>
<text x="215" y="143.8">RX+</text>
<text x="215.7" y="140.3">RX-</text>
<text x="225.8" y="138">3</text>
<text x="225.8" y="141.5">2</text>
<text x="159.1" y="145.1">24</text>
<text x="166.9" y="147.4">RXCLK</text>
<text x="210.9" y="147.4">BGRES</text>
<text x="225.8" y="145.1">1</text>
<text x="182.8" y="161.1" transform="rotate(-90 182.8 161.1)">CRS/ADD[4]</text>
<text x="186.3" y="161.1" transform="rotate(-90 186.3 161.1)">COL/RMII</text>
<text x="189.9" y="161.1" transform="rotate(-90 189.9 161.1)">RXDV</text>
<text x="193.4" y="161.1" transform="rotate(-90 193.4 161.1)">RXER</text>
<text x="196.9" y="161.1" transform="rotate(-90 196.9 161.1)">NRST</text>
<text x="200.4" y="161.1" transform="rotate(-90 200.4 161.1)">VDD33</text>
<text x="204" y="161.1" transform="rotate(-90 204 161.1)">XT2</text>
<text x="207.5" y="161.1" transform="rotate(-90 207.5 161.1)">XT1</text>
<text x="211" y="161.1" transform="rotate(-90 211 161.1)">GND</text>
<text x="180.3" y="169" transform="rotate(-90 180.3 169)">25</text>
<text x="183.9" y="169" transform="rotate(-90 183.9 169)">26</text>
<text x="187.4" y="169" transform="rotate(-90 187.4 169)">27</text>
<text x="190.9" y="169" transform="rotate(-90 190.9 169)">28</text>
<text x="194.4" y="169" transform="rotate(-90 194.4 169)">29</text>
<text x="198" y="169" transform="rotate(-90 198 169)">30</text>
<text x="201.5" y="169" transform="rotate(-90 201.5 169)">31</text>
<text x="205" y="169" transform="rotate(-90 205 169)">32</text>
<text x="208.6" y="169" transform="rotate(-90 208.6 169)">33</text>
<text x="295.4" y="186.7" transform="rotate(-90 295.4 186.7)">1</text>
<text x="302.4" y="186.7" transform="rotate(-90 302.4 186.7)">4</text>
<text x="295.4" y="202.9" transform="rotate(-90 295.4 202.9)">2</text>
<text x="302.4" y="202.9" transform="rotate(-90 302.4 202.9)">3</text>
<text x=".7" y="222.8">B</text>
<text x="409.9" y="222.8">B</text>
<text x="14.1" y="233.6">Note:</text>
<text x="15.9" y="236.8">(1) DM9162NP address = 0x00 after power-on</text>
<text x="15.9" y="240">(2) Configure AFIO ETH_REMAP =1</text>
<text x="15.9" y="243.3">(3) Configure DM9162NP working mode as follows:</text>
<text x="20.4" y="246.5">- RMII mode (default):</text>
<text x="24.8" y="249.7">R66(4.7 k</text>
<text x="41.9" y="249.7">)</text>
<text x="46.2" y="249.7">R67(NC)</text>
<text x="62.1" y="249.7">R69(NC)</text>
<text x="77.9" y="249.7">R71(NC)</text>
<text x="93.8" y="249.7">R72(NC)</text>
<text x="110.5" y="249.7">R79(NC)</text>
<text x="126.4" y="249.7">R80(NC)</text>
<text x="20.4" y="256.1">- MII mode:</text>
<text x="24.8" y="252.9">R83(NC)</text>
<text x="45.1" y="252.9">R84(NC)</text>
<text x="61" y="252.9">R85(NC)</text>
<text x="76.8" y="252.9">R68(0</text>
<text x="89.7" y="252.9">)</text>
<text x="93.9" y="252.9">R62(NC)</text>
<text x="110.7" y="252.9">R70(4.7 k</text>
<text x="127.8" y="252.9">)</text>
<text x="24.8" y="259.3">R66(NC)</text>
<text x="24.8" y="262.5">R83(0</text>
<text x="37.6" y="262.5">)</text>
<text x="45.1" y="259.3">R67(0</text>
<text x="46.4" y="262.5">R84(0</text>
<text x="58" y="259.3">)</text>
<text x="59.2" y="262.5">)</text>
<text x="62.2" y="259.3">R69(0</text>
<text x="63.5" y="262.5">R85(0</text>
<text x="75.1" y="259.3">)</text>
<text x="76.3" y="262.5">)</text>
<text x="79.3" y="259.3">R71(0</text>
<text x="80.6" y="262.5">R68(NC)</text>
<text x="92.2" y="259.3">)</text>
<text x="96.4" y="259.3">R72(0</text>
<text x="96.4" y="262.5">R62(0</text>
<text x="109.3" y="259.3">)</text>
<text x="109.3" y="262.5">)</text>
<text x="113.5" y="259.3">R79(0</text>
<text x="113.5" y="262.5">R70(NC)</text>
<text x="126.4" y="259.3">)</text>
<text x="130.7" y="259.3">R80(0</text>
<text x="143.5" y="259.3">)</text>
<text x="71.4" y="290.2">1</text>
<text x="209" y="290.2">2</text>
<text x="346.6" y="290.2">3</text>
</g>
<g font-size="3.2" fill="#00f">
<text x="315.7" y="17">TX+</text>
<text x="315.7" y="20.5">TX-</text>
<text x="315.7" y="24.1">RX+</text>
<text x="315.7" y="34.6">RX-</text>
<text x="351" y="45.2">3V3E</text>
<text x="315.7" y="48.7">LED_G</text>
<text x="315.7" y="52.3">LED_Y</text>
<text x="351" y="55.8">3V3E</text>
<text x="38.8" y="91.1">PB8</text>
<text x="81.1" y="91.1">TXD3</text>
<text x="181" y="91.7" transform="rotate(-90 181 91.7)">TXCLK</text>
<text x="184.6" y="91.7" transform="rotate(-90 184.6 91.7)">TXEN</text>
<text x="188.1" y="91.7" transform="rotate(-90 188.1 91.7)">TXD0</text>
<text x="191.6" y="91.7" transform="rotate(-90 191.6 91.7)">TXD1</text>
<text x="195.1" y="91.7" transform="rotate(-90 195.1 91.7)">TXD2</text>
<text x="198.7" y="91.7" transform="rotate(-90 198.7 91.7)">TXD3</text>
<text x="205.7" y="91.7" transform="rotate(-90 205.7 91.7)">LED_Y</text>
<text x="38.8" y="101.7">PB13</text>
<text x="38.8" y="96.4">PC2</text>
<text x="81.1" y="96.4">TXD2</text>
<text x="81.1" y="101.7">TXD1</text>
<text x="38.8" y="107">PB12</text>
<text x="81.1" y="107">TXD0</text>
<text x="38.8" y="119.3">PB11_E R75</text>
<text x="81.1" y="119.3">TXEN</text>
<text x="7.1" y="124.6">PC3</text>
<text x="81.1" y="124.6">TXCLK</text>
<text x="142.9" y="121.1">MDC</text>
<text x="142.9" y="124.6">MDIO</text>
<text x="238.1" y="121.1">LED_G</text>
<text x="42.3" y="129.9">PC1</text>
<text x="81.1" y="129.9">MDC</text>
<text x="142.9" y="131.6">RXD2</text>
<text x="142.9" y="128.1">RXD3</text>
<text x="238.1" y="131.6">TX-</text>
<text x="42.3" y="135.2">PA2</text>
<text x="81.1" y="135.2">MDIO</text>
<text x="142.9" y="135.2">RXD1</text>
<text x="238.1" y="135.2">TX+</text>
<text x="142.9" y="138.7">RXD0</text>
<text x="238.1" y="138.7">RX-</text>
<text x="238.1" y="142.2">RX+</text>
<text x="42.3" y="145.8">PD12 R79</text>
<text x="81.1" y="145.8">RXD3</text>
<text x="141.1" y="145.8">RXCLK</text>
<text x="42.3" y="151.1">PD11 R80</text>
<text x="81.1" y="151.1">RXD2</text>
<text x="7.1" y="159.9">PA1 R68</text>
<text x="42.3" y="156.3">PD10 R81</text>
<text x="42.3" y="161.6">PD9</text>
<text x="81.1" y="156.3">RXD1</text>
<text x="81.1" y="161.6">RXD0</text>
<text x="81.1" y="175.7">RXCLK</text>
<text x="42.3" y="181">PA0</text>
<text x="81.1" y="181">CRS</text>
<text x="181" y="183.4" transform="rotate(-90 181 183.4)">CRS</text>
<text x="184.6" y="183.4" transform="rotate(-90 184.6 183.4)">COL</text>
<text x="188.1" y="183.4" transform="rotate(-90 188.1 183.4)">RXDV</text>
<text x="191.6" y="183.4" transform="rotate(-90 191.6 183.4)">RXER</text>
<text x="202.2" y="183.4" transform="rotate(-90 202.2 183.4)">XT2</text>
<text x="205.7" y="183.4" transform="rotate(-90 205.7 183.4)">XT1</text>
<text x="289.3" y="182.8">XT1</text>
<text x="301.6" y="182.8">GND</text>
<text x="42.3" y="186.3">PA3</text>
<text x="42.3" y="191.6">PD8</text>
<text x="79.4" y="191.6">RXDV</text>
<text x="81.1" y="186.3">COL</text>
<text x="132.3" y="195.1">PC8</text>
<text x="178.2" y="195.1">PHY_RST</text>
<text x="37" y="204">PB10_E</text>
<text x="125.2" y="202.2">PA8_E</text>
<text x="284" y="204">GND</text>
<text x="291" y="209.3">XT2</text>
</g>
<g font-size="3.2" fill="#000080">
<text x="375.7" y="13.5">J10</text>
<text x="16.5" y="23.3">3V3</text>
<text x="63.1" y="23.3">3V3E</text>
<text x="28.2" y="27.6">JP5</text>
<text x="45.9" y="29.3">L4</text>
<text x="341.4" y="28.8">AVDD18</text>
<text x="42.3" y="34.6">600</text>
<text x="50.9" y="34.6">@100MHz</text>
<text x="68.8" y="36.4">C23</text>
<text x="82.9" y="36.4">C24</text>
<text x="95.2" y="36.4">C25</text>
<text x="68.8" y="43.5">4.7uF</text>
<text x="81.1" y="43.5">100nF</text>
<text x="93.5" y="43.5">100nF</text>
<text x="177.8" y="53.3">3V3E</text>
<text x="329.8" y="48.7">R60</text>
<text x="329.8" y="52.3">R61</text>
<text x="345.7" y="48.7">330</text>
<text x="345.7" y="52.3">330</text>
<text x="63.5" y="55.4">GND</text>
<text x="280.5" y="64.6">R56</text>
<text x="291" y="64.6">R57</text>
<text x="301.6" y="64.6">R58</text>
<text x="312.2" y="64.6">R59</text>
<text x="183.4" y="69.9">4.7k</text>
<text x="183.4" y="66.4">R66</text>
<text x="278.7" y="68.1">49.9</text>
<text x="289.3" y="68.1">49.9</text>
<text x="299.9" y="68.1">49.9</text>
<text x="310.4" y="68.1">49.9</text>
<text x="375.7" y="69.9">RJ45 (TRJ201)</text>
<text x="328.1" y="77">C31</text>
<text x="284" y="80.5">C29</text>
<text x="301.6" y="80.5">C30</text>
<text x="284" y="87.6">100nF</text>
<text x="301.6" y="87.6">100nF</text>
<text x="328.1" y="84">100nF</text>
<text x="336.9" y="85.8">C5</text>
<text x="345.7" y="85.8">100nF</text>
<text x="51.2" y="91.1">R71</text>
<text x="67" y="91.1">0</text>
<text x="72" y="91.1">(NC)</text>
<text x="51.2" y="96.4">R72</text>
<text x="51.2" y="101.7">R73</text>
<text x="67" y="96.4">0</text>
<text x="68.8" y="101.7">0</text>
<text x="72" y="96.4">(NC)</text>
<text x="126.6" y="101">3V3E</text>
<text x="164" y="101.7">U8</text>
<text x="278.7" y="99.5">GND</text>
<text x="296.3" y="99.5">GND</text>
<text x="322.8" y="99.5">GND</text>
<text x="357" y="99.5">EGND</text>
<text x="51.2" y="107">R74</text>
<text x="68.8" y="107">0</text>
<text x="68.8" y="119.3">0</text>
<text x="132.3" y="117.5">1.5k</text>
<text x="132.3" y="114">R55</text>
<text x="15.9" y="124.6">R67</text>
<text x="31.7" y="124.6">0</text>
<text x="36.7" y="124.6">(NC)</text>
<text x="51.2" y="124.6">R76</text>
<text x="68.8" y="124.6">0</text>
<text x="261.9" y="123.9">AVDD18</text>
<text x="51.2" y="129.9">R77</text>
<text x="68.8" y="129.9">0</text>
<text x="51.2" y="135.2">R78</text>
<text x="68.8" y="135.2">0</text>
<text x="190.5" y="135.2">DM9162NP</text>
<text x="254" y="133.4">C27</text>
<text x="269.9" y="133.4">C26</text>
<text x="125.5" y="143.5">3V3E</text>
<text x="254" y="140.5">100nF</text>
<text x="269.9" y="140.5">47uF</text>
<text x="67" y="145.8">0</text>
<text x="72" y="145.8">(NC)</text>
<text x="67" y="151.1">0</text>
<text x="72" y="151.1">(NC)</text>
<text x="243.4" y="152.8">R54</text>
<text x="264.5" y="152.5">GND</text>
<text x="30" y="159.9">0</text>
<text x="51.2" y="161.6">R82</text>
<text x="68.8" y="156.3">0</text>
<text x="68.8" y="161.6">0</text>
<text x="94.9" y="159.2">3V3E</text>
<text x="243.4" y="156.3">6.8k</text>
<text x="100.5" y="174">4.7k</text>
<text x="100.5" y="170.5">R70</text>
<text x="238.1" y="170.1">GND</text>
<text x="15.9" y="175.7">R69</text>
<text x="31.7" y="175.7">0</text>
<text x="36.7" y="175.7">(NC)</text>
<text x="51.2" y="175.7">R83</text>
<text x="67" y="175.7">0</text>
<text x="72" y="175.7">(NC)</text>
<text x="51.2" y="181">R84</text>
<text x="67" y="181">0</text>
<text x="72" y="181">(NC)</text>
<text x="266.3" y="182.8">C6</text>
<text x="278.7" y="182.8">22pF</text>
<text x="51.2" y="191.6">R86</text>
<text x="51.2" y="186.3">R85</text>
<text x="67" y="186.3">0</text>
<text x="68.8" y="191.6">0</text>
<text x="72" y="186.3">(NC)</text>
<text x="195.4" y="191.3">3V3E</text>
<text x="213.4" y="189.5">GND</text>
<text x="141.1" y="195.1">R63</text>
<text x="157" y="195.1">49.9</text>
<text x="305.2" y="193.4">Y4</text>
<text x="51.2" y="204">R62</text>
<text x="67" y="204">0</text>
<text x="72" y="204">(NC) RXER</text>
<text x="139.3" y="202.2">R64</text>
<text x="157" y="202.2">49.9</text>
<text x="166.4" y="202.2">(NC)</text>
<text x="257.1" y="200.1" transform="rotate(-90 257.1 200.1)">GND</text>
<text x="305.2" y="198.7">25MHz</text>
<text x="269.9" y="209.3">C7</text>
<text x="278.7" y="209.3">22pF</text>
<text x="178.2" y="211">R39</text>
<text x="178.2" y="214.6">100k</text>
<text x="188.3" y="214.6">(NC)</text>
<text x="172.8" y="226.5">GND</text>
</g>
</svg>
